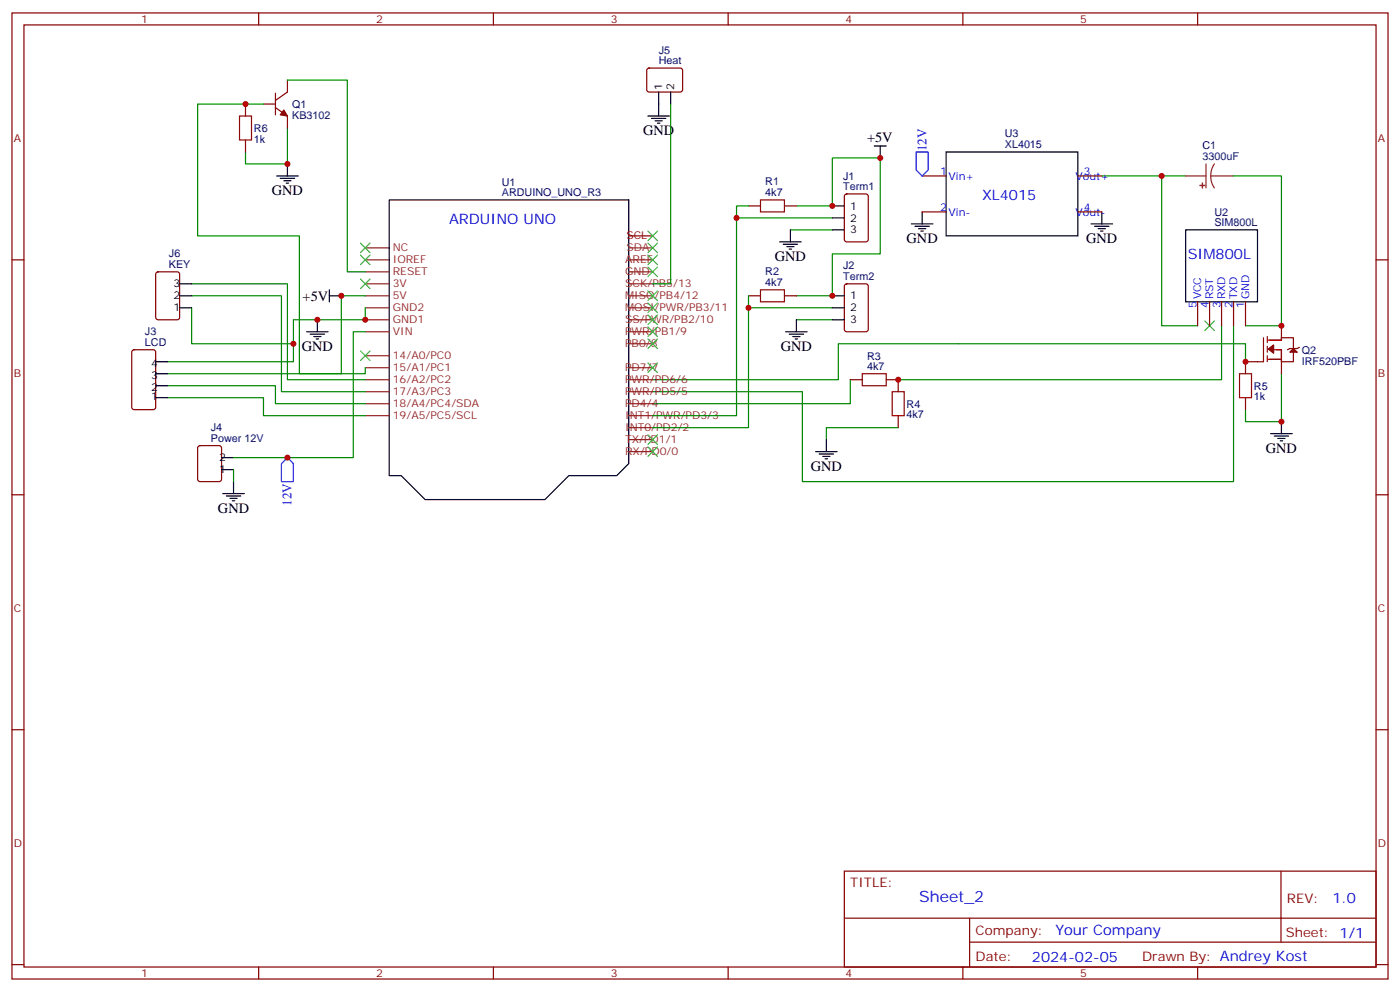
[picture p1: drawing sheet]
<svg xmlns="http://www.w3.org/2000/svg" width="412mm" height="292mm" viewBox="0 0 412 292" stroke-linecap="round" stroke-linejoin="round" font-family="sans-serif">
<g fill="none" stroke="#870000" stroke-width=".35">
<path d="M3.5 3.8h405.4v284.3h-405.4zM7.1 7.3h398.2v277.3h-398.2zM76.2 3.8v3.5M145.3 3.8v3.5M214.5 3.8v3.5M283.6 3.8v3.5M352.8 3.8v3.5M72.3 30.6v3.5M77.6 30.6h3.5M81.1 31.7l3.6 2.4v3.6M81.1 27.4v6.4M84.7 23.6v3.5l-3.6 2.5"/>
<path d="M190.7 20.2l.5-.2 9.5 .1 .4 .6-.1 6-.6 .4-9.5-.1-.4-.6v-5.7zM72.3 41.2v3.5M248.9 57.3l.5-.2h5.7l.6 .4 .1 13-.5 .6-5.9 .1-.6-.5-.1-12.9zM271.6 51.8h7.1M317.5 51.8h7.1M3.5 76.5h3.6M220.5 60.6h3.5M231.1 60.6h3.5M271.6 62.4h7.1M317.5 62.4h7.1M405.3 76.5h3.6M46.1 80.2l.5-.2h5.6l.7 .4v13l-.4 .7h-5.9l-.7-.4v-13z"/>
<path d="M220.5 87.1h3.5M231.1 87.1h3.5M248.9 83.7l.5-.2h5.7l.6 .5 .1 12.9-.5 .7h-5.9l-.6-.4-.1-13zM352.8 88.8v7.1M356.3 88.8v7.1M359.8 88.8v7.1M363.4 88.8v7.1M366.9 88.8v7.1M377.5 95.9v3.5h3.5v7.1h-3.5v3.5M39 103.1l.5-.2h5.7l.6 .5 .1 16.5-.5 .6-5.9 .1-.6-.5-.1-16.5zM250.5 111.8h3.5M261.1 111.8h3.5v3.5"/>
<path d="M366.9 117.1v3.5M370.4 106.5h-3.5v3.5M382.8 102.2l-.7 .4h-2.2l-.7 .3M58.4 131.4l.5-.2h5.7l.6 .4 .1 9.4-.5 .7h-5.9l-.6-.4-.1-9.4zM264.6 122.3v3.6M3.5 145.6h3.6M405.3 145.6h3.6M3.5 214.8h3.6M405.3 214.8h3.6M248.7 256.4h156.6v28.2h-156.6zM377.3 256.4v20.9M248.7 270.2h156.5"/>
<path d="M285.6 277.3h119.6M285.6 270.2v14.2M3.5 283.9h3.6M76.2 284.6v3.5M145.3 284.6v3.5M214.5 284.6v3.5M283.6 284.6v3.5M352.8 284.6v3.5M405.3 283.9h3.6"/>
</g>
<g fill="none" stroke="#3c3" stroke-width=".35">
<path d="M106.2 75.1l2.8 2.8M106.2 71.5l2.8 2.9M109 75.1l-2.8 2.8M109 71.5l-2.8 2.9M190.9 68l2.8 2.8M190.9 71.5l2.8 2.9M190.9 75.1l2.8 2.8M190.9 78.6l2.8 2.8M193.7 68l-2.8 2.8M193.7 71.5l-2.8 2.9M193.7 75.1l-2.8 2.8M193.7 78.6l-2.8 2.8"/>
<path d="M106.2 82.1l2.8 2.8M109 82.1l-2.8 2.8M190.9 85.7l2.8 2.8M190.9 89.2l2.8 2.8M190.9 99.8l2.8 2.8M190.9 92.7l2.8 2.8M190.9 96.2l2.8 2.9M193.7 85.7l-2.8 2.8M193.7 89.2l-2.8 2.8M193.7 99.8l-2.8 2.8M193.7 92.7l-2.8 2.8M193.7 96.2l-2.8 2.9"/>
<path d="M354.9 94.5l2.8 2.8M357.7 94.5l-2.8 2.8M106.2 103.3l2.8 2.8M109 103.3l-2.8 2.8M190.9 106.8l2.8 2.8M193.7 106.8l-2.8 2.8M190.9 128l2.8 2.8M190.9 131.5l2.8 2.8M193.7 128l-2.8 2.8M193.7 131.5l-2.8 2.8"/>
</g>
<g fill="none" stroke="#000" stroke-width=".35">
<path d="M190.9 34.1h6.3M191.9 34.9h4.2M193 35.6h2.1M193.7 36.3h.7M194 27.1v7M197.6 27.1v3.5M81.5 51.8h6.3M82.5 52.5h4.3M83.6 53.2h2.1M84.3 53.9h.7M84.7 48.3v3.5M114.7 58.8h70.5v77.7l-3.5 3.5h-14.1l-7.1 7h-35.3l-7-7h-3.5z"/>
<path d="M257.5 43h3.6M259.3 43v3.5M278.7 44.7h38.8v24.7h-38.8zM229.7 71.2h6.3M230.7 71.9h4.2M231.8 72.6h2.1M232.5 73.3h.7M232.8 67.7v3.5M245.2 67.7h3.5M245.2 60.6h3.5M245.2 64.1h3.5M268.5 65.9h6.3"/>
<path d="M269.5 66.6h4.3M270.6 67.3h2.1M271.3 68h.7M271.6 62.4v3.5M321.4 65.9h6.3M322.4 66.6h4.3M323.5 67.3h2.1M324.2 68h.7M324.6 62.4v3.5M349.2 67.7h21.2v21.1h-21.2zM52.9 87.1h3.5M52.9 90.6h3.5"/>
<path d="M52.9 83.5h3.5M90.3 97.6h6.4M91.4 98.4h4.2M92.4 99.1h2.1M93.1 99.8h.7M93.5 94.1v3.5M97 87.1h3.5M97 85.3v3.5M231.4 97.6h6.4M232.5 98.4h4.2M233.5 99.1h2.2M234.2 99.8h.7"/>
<path d="M234.6 94.1v3.5M245.2 94.1h3.5M245.2 87.1h3.5M245.2 90.6h3.5M45.9 117.1h3.5M45.9 113.5h3.5M45.9 110h3.5M45.9 106.5h3.5M65.3 138.2h3.5M65.3 134.7h3.5M240.2 132.9h6.4M241.3 133.6h4.2"/>
<path d="M242.4 134.3h2.1M243.1 135h.7M243.4 129.4v3.5M374.3 127.6h6.3M375.4 128.3h4.2M376.4 129h2.1M377.1 129.8h.7M377.5 124.1v3.5M65.6 145.3h6.4M66.7 146h4.2M67.7 146.7h2.1M68.4 147.4h.7"/>
<path d="M68.8 141.7v3.6"/>
</g>
<g fill="none" stroke="#008700" stroke-width=".35">
<path d="M77.6 30.6h-19.4v38.8h30v40.6h19.4v-1.8M84.7 37.7v10.6h-12.4v-3.6M84.7 23.6h17.6v56.4h5.3M197.6 30.6v52.9h-5.3M324.6 51.8h24.6M342.2 51.8v44.1h10.6M363.4 51.8h14.1v44.1h-10.6M217 64.1h28.2M220.5 60.6h-3.5v61.7h-24.7M232.8 67.7h12.4M234.6 60.6h10.6v-14.1h14.1v28.2h-14.1v12.4h-10.6M56.4 90.6v10.6h30"/>
<path d="M56.4 87.1h26.5v28.2h24.7M56.4 83.5h28.3v28.3h22.9M107.6 87.1h-7.1v22.9h-51.1M107.6 90.6v3.5h-21.2v12.4h-37M107.6 97.6h-3.5v37.1h-35.3M220.5 87.1v38.8h-28.2M220.5 90.6h24.7M234.6 94.1h10.6M359.8 95.9v15.9h-95.2M363.4 95.9v45.8h-127v-26.4h-44.1M49.4 117.1h28.2v5.2h30M49.4 113.5h31.7v5.3h26.5"/>
<path d="M250.5 111.8v7h-58.2M366.9 106.5v-5.3h-120v10.6h-54.6M377.5 110v14.1h-10.6v-3.5M68.8 138.2v3.5M264.6 125.9h-21.2v3.5"/>
</g>
<g fill="none" stroke="#a10000" stroke-width=".35">
<path d="M70.6 34.1h3.5v7.1h-3.5zM224 58.8h7.1v3.6h-7.1zM224 85.3h7.1v3.5h-7.1zM372.2 99.4v7.1h-1.8M373.3 99.1v1.7M377.5 99.4v.7h-3.9M254 110h7.1v3.5h-7.1zM262.8 115.3h3.5v7h-3.5zM365.1 110h3.6v7.1h-3.6zM373.3 101.9v1.7M373.3 104.7v1.7M373.6 105.8h3.9"/>
<path d="M375.4 102.9h2.1v3.6"/>
</g>
<g fill="#870000" stroke="#870000" stroke-width=".35">
<path d="M83.6 32.4l1.1 1.7-2.2-.3z"/>
<path d="M373.6 102.7l1.6-1.2v2.5z"/>
<path d="M379.9 103.6l1.1-1 1.1 1z"/>
</g>
<g fill="none" stroke="#8c2424" stroke-width=".35">
<path d="M349.2 51.8h6M355.2 48.3v7M356.7 51.8l.2 1.8 .8 1.7M356.7 51.8h6.7M357.7 48.3l-.8 1.6-.2 1.9M107.6 73h7.1M107.6 76.5h7.1M185.2 76.5h7.1M107.6 80h7.1M107.6 83.5h7.1M107.6 87.1h7.1M107.6 90.6h7.1"/>
<path d="M107.6 94.1h7.1M107.6 97.6h7.1M185.2 80h7.1M185.2 83.5h7.1M185.2 87.1h7.1M185.2 90.6h7.1M185.2 94.1h7.1M185.2 97.6h7.1M107.6 104.7h7.1M107.6 108.2h7.1M107.6 111.8h7.1M107.6 115.3h7.1"/>
<path d="M107.6 118.8h7.1M185.2 108.2h7.1M185.2 111.8h7.1M185.2 115.3h7.1M185.2 118.8h7.1M185.2 101.2h7.1M107.6 122.3h7.1M185.2 122.3h7.1M185.2 125.9h7.1M185.2 129.4h7.1M185.2 132.9h7.1"/>
</g>
<g fill="#8c2424" stroke="#8c2424" stroke-width=".35">
<path d="M354.2 53.9v1.4z"/>
<path d="M353.5 54.6h1.4z"/>
</g>
<path d="M185.2 69.4h7.1" fill="none" stroke="#900" stroke-width=".35"/>
<path d="M185.2 73h7.1" fill="none" stroke="#933" stroke-width=".35"/>
<path d="M269.9 44.7h3.5v5.3l-1.8 1.8-1.7-1.8zM84.7 134.7l1.7 1.8v5.2h-3.5v-5.2z" fill="none" stroke="#00f" stroke-width=".35"/>
<g fill="#c00">
<circle cx="342.2" cy="51.8" r=".88"/>
<circle cx="84.7" cy="48.3" r=".88"/>
<circle cx="377.5" cy="124.1" r=".88"/>
<circle cx="366.9" cy="106.5" r=".88"/>
<circle cx="377.5" cy="95.9" r=".88"/>
<circle cx="245.2" cy="60.6" r=".88"/>
<circle cx="245.2" cy="87.1" r=".88"/>
<circle cx="264.6" cy="111.8" r=".88"/>
<circle cx="259.3" cy="46.5" r=".88"/>
<circle cx="107.6" cy="94.1" r=".88"/>
<circle cx="100.5" cy="87.1" r=".88"/>
<circle cx="84.7" cy="134.7" r=".88"/>
<circle cx="86.4" cy="101.2" r=".88"/>
<circle cx="93.5" cy="94.1" r=".88"/>
<circle cx="72.3" cy="30.6" r=".88"/>
<circle cx="217" cy="64.1" r=".88"/>
<circle cx="220.5" cy="90.6" r=".88"/>
</g>
<text font-size="4.6" fill="#00f" x="270.8" y="265.4">Sheet_2</text>
<g font-size="4.2">
<text x="189.4" y="39.8">GND</text>
<text x="255.4" y="41.8">+5V</text>
<text x="80.1" y="57.4">GND</text>
<text x="267.1" y="71.5">GND</text>
<text x="320" y="71.5">GND</text>
<text x="228.2" y="76.8">GND</text>
<text x="89.1" y="88.5">+5V</text>
<text x="88.9" y="103.3">GND</text>
<text x="230" y="103.3">GND</text>
<text x="372.9" y="133.3">GND</text>
<text x="238.8" y="138.6">GND</text>
<text x="64.2" y="150.9">GND</text>
</g>
<g font-size="4.2" fill="#00f">
<text x="289.3" y="58.8">XL4015</text>
<text x="132.3" y="65.9">ARDUINO UNO</text>
<text x="349.9" y="76.4">SIM800L</text>
<text x="392.5" y="265.7">1.0</text>
<text x="310.9" y="275.2">Your Company</text>
<text x="304" y="283">2024-02-05</text>
</g>
<g font-size="3.9" fill="#00f">
<text x="273" y="44.5" transform="rotate(-90 273 44.5)">12V</text>
<text x="85.8" y="148.9" transform="rotate(-90 85.8 148.9)">12V</text>
</g>
<g font-size="3.9" fill="#800">
<text x="250.5" y="261">TITLE:</text>
<text x="379.1" y="265.7">REV:</text>
<text x="287.4" y="275.2">Company:</text>
<text x="378.7" y="275.8">Sheet: 1/1</text>
<text x="287.4" y="282.9">Date:</text>
<text x="336.4" y="282.9">Drawn By: Andrey Kost</text>
</g>
<g font-size="3.2" fill="#800">
<text x="41.6" y="6.8">1</text>
<text x="110.8" y="6.8">2</text>
<text x="179.9" y="6.8">3</text>
<text x="249.1" y="6.8">4</text>
<text x="318.2" y="6.8">5</text>
<text x="4.1" y="41.9">A</text>
<text x="405.9" y="41.9">A</text>
<text x="4.1" y="111.1">B</text>
<text x="405.9" y="111.1">B</text>
<text x="4.1" y="180.2">C</text>
<text x="405.9" y="180.2">C</text>
<text x="4.1" y="249.3">D</text>
<text x="405.9" y="249.3">D</text>
<text x="41.6" y="287.6">1</text>
<text x="110.8" y="287.6">2</text>
<text x="179.9" y="287.6">3</text>
<text x="249.1" y="287.6">4</text>
<text x="318.2" y="287.6">5</text>
</g>
<g font-size="3.2" fill="#000080">
<text x="194.1" y="15.8">J5</text>
<text x="194.1" y="19">Heat</text>
<text x="86.1" y="35">KB3102</text>
<text x="86.1" y="31.8">Q1</text>
<text x="74.8" y="38.8">R6</text>
<text x="296" y="40.4">U3</text>
<text x="74.8" y="42">1k</text>
<text x="296" y="43.7">XL4015</text>
<text x="354.2" y="47.2">3300uF</text>
<text x="354.2" y="44">C1</text>
<text x="248.4" y="52.8">J1</text>
<text x="147.8" y="57.8">ARDUINO_UNO_R3</text>
<text x="147.8" y="54.6">U1</text>
<text x="225.4" y="57.8">4k7</text>
<text x="225.4" y="54.6">R1</text>
<text x="248.4" y="56">Term1</text>
<text x="357.7" y="63.5">U2</text>
<text x="357.7" y="66.6">SIM800L</text>
<text x="49.8" y="75.8">J6</text>
<text x="49.8" y="79">KEY</text>
<text x="225.4" y="81">R2</text>
<text x="248.4" y="82.5">Term2</text>
<text x="248.4" y="79.3">J2</text>
<text x="225.4" y="84.2">4k7</text>
<text x="42.7" y="101.9">LCD</text>
<text x="42.7" y="98.7">J3</text>
<text x="255.4" y="105.8">R3</text>
<text x="383.5" y="107.3">IRF520PBF</text>
<text x="383.5" y="104.1">Q2</text>
<text x="255.4" y="108.9">4k7</text>
<text x="267.1" y="120">R4</text>
<text x="369.4" y="117.8">1k</text>
<text x="369.4" y="114.7">R5</text>
<text x="267.1" y="123.1">4k7</text>
<text x="62.1" y="130.1">Power 12V</text>
<text x="62.1" y="126.9">J4</text>
</g>
<g font-size="3.2">
<text x="195.1" y="26.4" transform="rotate(-90 195.1 26.4)">1</text>
<text x="198.6" y="26.4" transform="rotate(-90 198.6 26.4)">2</text>
<text x="250.5" y="61.7">1</text>
<text x="250.5" y="65.2">2</text>
<text x="250.5" y="68.7">3</text>
<text x="51.2" y="84.6">3</text>
<text x="51.2" y="88.1">2</text>
<text x="250.5" y="88.1">1</text>
<text x="51.2" y="91.7">1</text>
<text x="250.5" y="95.2">3</text>
<text x="250.5" y="91.7">2</text>
<text x="44.6" y="107.9">4</text>
<text x="44.6" y="111.4">3</text>
<text x="44.6" y="117.8">1</text>
<text x="44.6" y="114.9">2</text>
<text x="64.6" y="135.7">2</text>
<text x="64.6" y="139.3">1</text>
</g>
<g font-size="3.2" fill="#00f">
<text x="276.9" y="51.4">1</text>
<text x="279.4" y="52.8">Vin+</text>
<text x="316.8" y="52.8">Vout+</text>
<text x="319.3" y="51.4">3</text>
<text x="276.9" y="62">2</text>
<text x="279.4" y="63.4">Vin-</text>
<text x="316.8" y="63.4">Vout-</text>
<text x="319.3" y="62">4</text>
<text x="353.8" y="88.1" transform="rotate(-90 353.8 88.1)">VCC</text>
<text x="357.4" y="88.1" transform="rotate(-90 357.4 88.1)">RST</text>
<text x="360.9" y="88.1" transform="rotate(-90 360.9 88.1)">RXD</text>
<text x="364.4" y="88.1" transform="rotate(-90 364.4 88.1)">TXD</text>
<text x="367.9" y="88.1" transform="rotate(-90 367.9 88.1)">GND</text>
<text x="352.4" y="90.6" transform="rotate(-90 352.4 90.6)">5</text>
<text x="356" y="90.6" transform="rotate(-90 356 90.6)">4</text>
<text x="359.5" y="90.6" transform="rotate(-90 359.5 90.6)">3</text>
<text x="363" y="90.6" transform="rotate(-90 363 90.6)">2</text>
<text x="366.5" y="90.6" transform="rotate(-90 366.5 90.6)">1</text>
</g>
<text font-size="3.2" fill="#900" x="184.5" y="70.5">SCL</text>
<g font-size="3.2" fill="#8d2323">
<text x="115.7" y="74">NC</text>
<text x="115.7" y="77.5">IOREF</text>
<text x="184.1" y="77.5">AREF</text>
<text x="115.7" y="81.1">RESET</text>
<text x="184.1" y="81.1">GND</text>
<text x="115.7" y="84.6">3V</text>
<text x="115.7" y="88.1">5V</text>
<text x="184.1" y="84.6">SCK/PB5/13</text>
<text x="184.1" y="88.1">MISO/PB4/12</text>
<text x="115.7" y="91.7">GND2</text>
<text x="115.7" y="95.2">GND1</text>
<text x="184.1" y="91.7">MOSI/PWR/PB3/11</text>
<text x="184.1" y="95.2">SS/PWR/PB2/10</text>
<text x="115.7" y="98.7">VIN</text>
<text x="184.1" y="98.7">PWR/PB1/9</text>
<text x="115.7" y="105.8">14/A0/PC0</text>
<text x="184.1" y="102.2">PB0/8</text>
<text x="115.7" y="109.3">15/A1/PC1</text>
<text x="115.7" y="112.8">16/A2/PC2</text>
<text x="184.1" y="109.3">PD7/7</text>
<text x="184.1" y="112.8">PWR/PD6/6</text>
<text x="115.7" y="116.3">17/A3/PC3</text>
<text x="115.7" y="119.9">18/A4/PC4/SDA</text>
<text x="184.1" y="116.3">PWR/PD5/5</text>
<text x="184.1" y="119.9">PD4/4</text>
<text x="115.7" y="123.4">19/A5/PC5/SCL</text>
<text x="184.1" y="123.4">INT1/PWR/PD3/3</text>
<text x="184.1" y="126.9">INT0/PD2/2</text>
<text x="184.1" y="130.5">TX/PD1/1</text>
<text x="184.1" y="134">RX/PD0/0</text>
</g>
<text font-size="3.2" fill="#933" x="184.5" y="74">SDA</text>
</svg>
